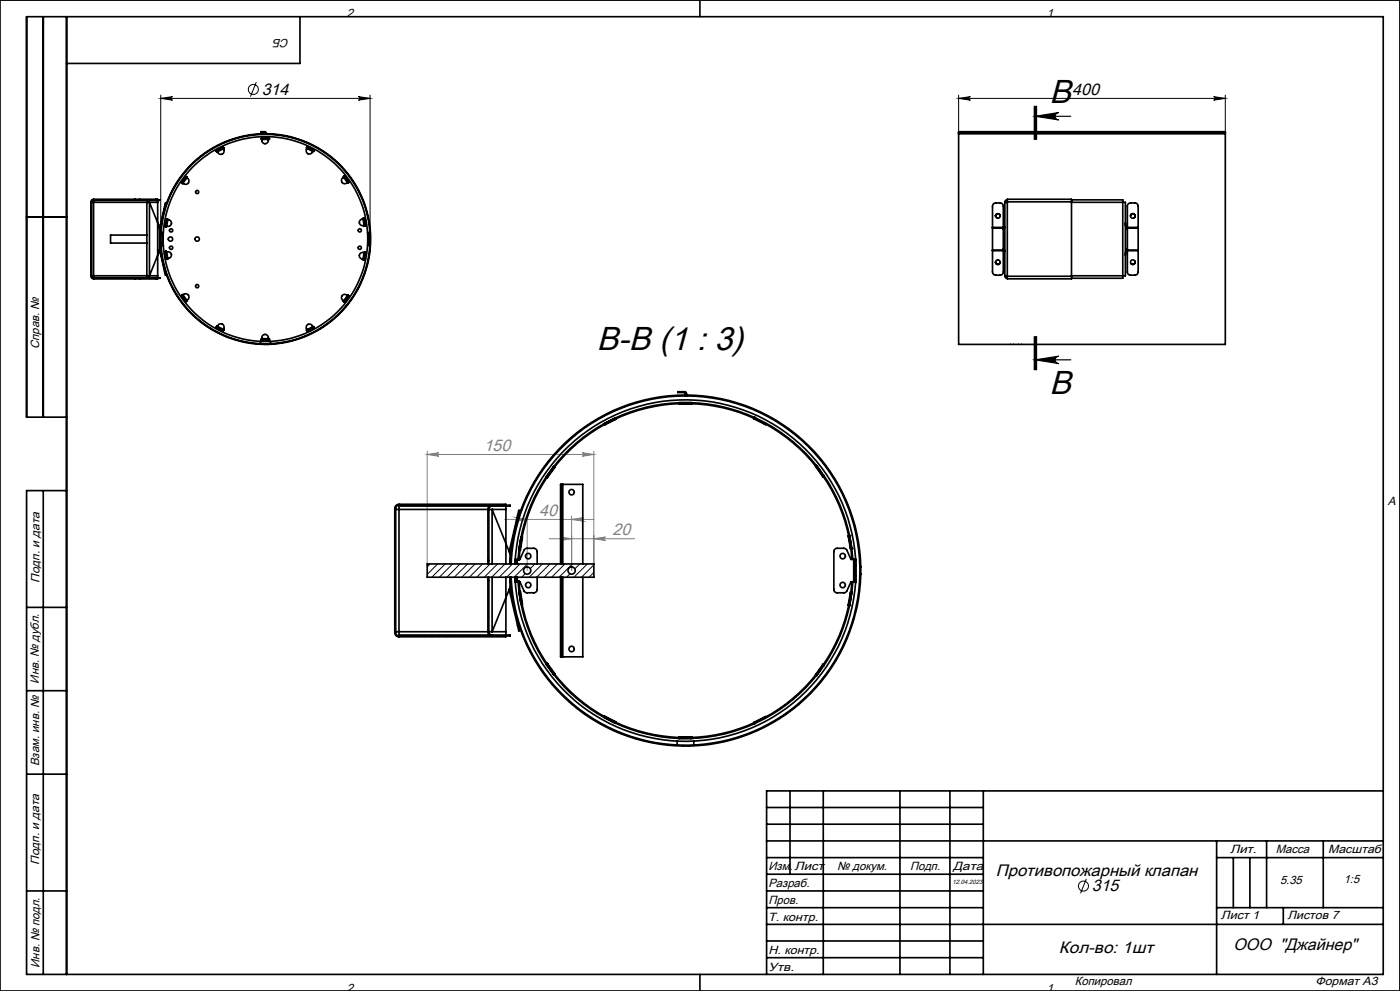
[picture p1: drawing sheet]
<svg xmlns="http://www.w3.org/2000/svg" width="420mm" height="297mm" viewBox="0 0 420 297" stroke-linecap="round" stroke-linejoin="round" font-family="sans-serif">
<g fill="none" stroke="#000" stroke-width=".3">
<path d="M48.2 29.5l3.6-.5a.53 .53 0 0 0-.6 .5 .53 .53 0 0 0 .6 .5zM48.2 28.5v43.1M48.2 29.5h62.8M76.9 24.7l-1.8 4.3M107.5 29l3.5 .5-3.5 .5a.53 .53 0 0 0 .6-.5 .53 .53 0 0 0-.6-.5zM111 28.5v43.1M287.6 29.5h80M287.6 28.5v11M287.6 29.5l3.5-.5a.53 .53 0 0 0-.5 .5 .53 .53 0 0 0 .5 .5zM364.1 29l3.5 .5-3.5 .5a.53 .53 0 0 0 .5-.5 .53 .53 0 0 0-.5-.5zM367.6 28.5v11M325.9 263.4l-1.7 4.3"/>
<circle cx="76" cy="26.8" r="1.51"/>
<circle cx="325" cy="265.6" r="1.51"/>
</g>
<g fill="none" stroke="#000" stroke-width=".35">
<path d="M310.3 31.8v10M310.6 34.9h10.6M310.6 34.9l7-1.2a1.11 1.11 0 0 0-1.1 1.1 1.11 1.11 0 0 0 1.1 1.1zM310.6 31.8v10M311 31.8v10M310.3 100.8v10M310.6 107.8h10.6M310.6 107.8l7-1.1a1.11 1.11 0 0 0-1.1 1.2 1.11 1.11 0 0 0 1.1 1.1zM310.6 100.8v10M311 100.8v10z"/>
<circle cx="79.6" cy="71.6" r="31.4"/>
</g>
<g fill="none" stroke="#808080" stroke-width=".3">
<path d="M128.2 135.2v33.8M128.2 136.2h50M128.2 136.2l3.5-.5a.53 .53 0 0 0-.5 .5 .53 .53 0 0 0 .5 .5zM174.7 135.7l3.5 .5-3.5 .5a.53 .53 0 0 0 .5-.5 .53 .53 0 0 0-.5-.5zM178.2 135.2v33.8M151.4 155.7h26.8M154.7 155.1l3.5 .6-3.5 .5a.55 .55 0 0 0 .5-.5 .55 .55 0 0 0-.5-.6zM158.2 154.7v16.3M171.5 154.7v16.3M171.5 155.7l3.5-.6a.55 .55 0 0 0-.5 .6 .55 .55 0 0 0 .5 .5zM164.7 161.5h25.7M168 160.9l3.5 .6-3.5 .5a.53 .53 0 0 0 .5-.5 .53 .53 0 0 0-.5-.6z"/>
<path d="M178.2 161.5l3.4-.6a.53 .53 0 0 0-.5 .6 .53 .53 0 0 0 .5 .5z"/>
</g>
<g fill="none" stroke="#000" stroke-width=".5">
<path d="M0 0h420v297h-420zM13 5v120M20 5v287M90 5v14h-70M210 0v5M8 65h12M20 125h-12v-120h407v287h-407v-145h12M13 147v145M8 182h12M8 207h12M8 232h12M237 237v25"/>
<path d="M247 237v55M270 237v55M285 237v55M295 237v55M415 237h-185v55M230 252h185M230 257h65M230 242h65M230 247h65M365 252v40M365 257h50M370 257v15"/>
<path d="M375 257v15M380 252v20M397 252v20M8 267h12M230 277h185M230 272h65M230 262h65M230 267h65M365 272h50M385 272v5M210 292v5M230 282h65"/>
<path d="M230 287h65"/>
</g>
<g fill="#000">
<path d="M48.2 29.5l3.6-.5a.53 .53 0 0 0-.6 .5 .53 .53 0 0 0 .6 .5zM107.5 29l3.5 .5-3.5 .5a.53 .53 0 0 0 .6-.5 .53 .53 0 0 0-.6-.5z"/>
<path d="M287.6 29.5l3.5-.5a.53 .53 0 0 0-.5 .5 .53 .53 0 0 0 .5 .5zM364.1 29l3.5 .5-3.5 .5a.53 .53 0 0 0 .5-.5 .53 .53 0 0 0-.5-.5z"/>
<path d="M310.6 34.9l7-1.2a1.11 1.11 0 0 0-1.1 1.1 1.11 1.11 0 0 0 1.1 1.1zM310.6 107.8l7-1.1a1.11 1.11 0 0 0-1.1 1.2 1.11 1.11 0 0 0 1.1 1.1z"/>
</g>
<g fill="#808080">
<path d="M128.2 136.2l3.5-.5a.53 .53 0 0 0-.5 .5 .53 .53 0 0 0 .5 .5zM174.7 135.7l3.5 .5-3.5 .5a.53 .53 0 0 0 .5-.5 .53 .53 0 0 0-.5-.5zM168 160.9l3.5 .6-3.5 .5a.53 .53 0 0 0 .5-.5 .53 .53 0 0 0-.5-.6zM178.2 161.5l3.4-.6a.53 .53 0 0 0-.5 .6 .53 .53 0 0 0 .5 .5z"/>
<path d="M154.7 155.1l3.5 .6-3.5 .5a.55 .55 0 0 0 .5-.5 .55 .55 0 0 0-.5-.6zM171.5 155.7l3.5-.6a.55 .55 0 0 0-.5 .6 .55 .55 0 0 0 .5 .5z"/>
</g>
<g fill="none" stroke="#000" stroke-width=".5">
<path d="M79.5 39.5l.3 .3M79.5 39.6l.2 .2M79.5 39.5v.1M79.5 39.5h-1.3v.1h1.3M79.7 39.9l.3 .3M79.7 39.9h.1M79.7 39.8h.1M79.7 39.8v.1M79.8 39.9l.2 .2M79.8 39.8v.1M287.6 39.6v.2M287.6 39.9v.2"/>
<path d="M287.6 39.9h80M287.6 39.8h80M287.6 39.6h80M287.6 39.6v-.1h80v.1M287.6 39.8v.1M367.6 39.6v.2M367.6 39.9v.2M367.6 39.8v.1M28.1 59.7l-.5 .2-.3 .6M28.1 59.7v.3M28.1 59.7h12.4M40.5 59.9h1.4"/>
<path d="M40.5 59.7h1.4M40.5 59.9h-12.5l-.5 .6M40.5 59.7v.2M41.9 59.7v.2M41.9 59.9h5.2M41.9 59.7h4.8M46.7 59.7h.6v.2M46.7 59.7v.2M47.1 59.9h1l-1 .1M47.1 59.9v.1M54.6 54.7h.1M54.6 54.7l.2 .1"/>
<path d="M54.6 54.7l-.1 .2M54.6 54.7l.3 .2M54.8 54.8h.1M54.8 54.8l-.2 .2M55.8 53.1l.3 .2M55.8 53.1h.1M55.8 53.1l-1.2 1.6M55.8 53.1l.2 .1M55.9 53.2h.1M55.9 52.9l.2 .2-.1 .2M55.9 52.9l-1.4 2 .2 .1 .2-.1M55.9 52.9l-.1 .2"/>
<path d="M56.1 53.3a1.02 1.02 0 0 1 .4 1.6 1.02 1.02 0 0 1-1.6 0M56.1 53.3l-1.2 1.6M56.1 53l-.1 .2M65.1 45.2h.1M65.1 45.2v.1M65.1 45.2l-.2 .1M65.1 45.2l.1 .3M65.1 45.3h.1M65.1 45.3l-.1 .1M66.9 44.3l.1 .3M66.9 44.3h.1M66.9 44.3l-1.8 .9"/>
<path d="M66.9 44.3v.1M66.9 44.4h.1M67 44.6a1.02 1.02 0 0 1-.3 1.6 1.02 1.02 0 0 1-1.5-.7M67 44.6l-1.8 .9M67 44.2l-2.1 1.1 .1 .2 .2-.1M67 44.2v.3M67 44.2l-.1 .1M67.1 44.3l-.2 .1M78.4 41.6h.1M78.5 41.5h.1M78.5 41.5v.1M78.5 41.5v.3"/>
<path d="M78.5 41.6h.1M80 40.1a31.6 31.6 0 0 1 27.2 47.1 31.6 31.6 0 0 1-54.4 1 31.6 31.6 0 0 1 25.3-48.1h1.5v.1a31.4 31.4 0 0 0-27.7 46.2 31.4 31.4 0 0 0 53.7 2.8 31.4 31.4 0 0 0-22.7-48.8l-2.9-.2M80 40.1v.1M80.5 41.8a1.02 1.02 0 0 1-1 1.3 1.02 1.02 0 0 1-1-1.3M80.5 41.4v.4M80.5 41.6h.1M80.5 41.4h.1M80.5 41.8h-2M80.5 41.4l-2 .1M80.5 41.6h.3M80.5 41.4v.2M80.5 41.4l.3 .1"/>
<path d="M80.8 41.4h-2.4l.1 .3M80.8 41.4v.3h-.3M92 44.2l.1 .1M92 44.1l-.1 .2 .2 .1M92 44.1l2.2 1.1-.3 .1M92 44.1l.1 .2M92.1 44.5a1.02 1.02 0 0 0 .3 1.6 1.02 1.02 0 0 0 1.4-.7M92.1 44.5l1.7 .9M92.1 44.3h.1M92.2 44.2l-.1 .3M93.9 45.2h.1M93.9 45.2l.2 .1"/>
<path d="M94 45.1l-.2 .3M94 45.1l-.1 .1M103 52.9l.3-.1 1.3 1.9-.2 .2-.1-.2M103.1 53.1a1.02 1.02 0 0 0-.5 1.6 1.02 1.02 0 0 0 1.6 0M103.1 52.9l.1 .2M103.1 53.1l1.1 1.6M103.2 53h.1M103.2 52.8l.1 .1M103.3 52.9l-.2 .2M103.3 52.9h.1M103.3 52.9l.8 1.1M103.3 52.9l-.1 .1"/>
<path d="M104.4 54.6l-.2 .1M104.4 54.6l.1 .2M104.4 54.6h.1M287.6 40.1v63.1h80v-63.1M287.6 40.1h80M302.2 59.9l-.6 .3-.2 .4M321.5 59.9h15.3v.7M27.3 60.5v22.3M27.3 60.5h.2M27.5 60.6h.6M27.5 60.5v22.3M28.1 60v.6"/>
<path d="M28.1 60.6v22.1M28.1 60h16.3M28.1 60.6h16M44.1 60.6h.7M44.1 70.4h-10.9v2.4h10.9M44.1 60.6v22.1M44.8 60l-.4 .2-.2 .4M44.8 60a.54 .54 0 0 0-.5 .1 .54 .54 0 0 0-.2 .5M44.8 60h2.3M44.8 60.6v22.1M44.8 60.6l2.5 6.2M44.8 60.6h2.5"/>
<path d="M47.3 60v.6M47.3 66.8l.6 1.5M47.3 66.8l.6 1.8M47.3 60.6v22.1M47.3 76.5l-2.5 6.2M47.9 75v.1M47.9 75l-.6 1.5M47.9 74.6l-.6 1.9M47.9 68.3h.2M47.9 75h.2M47.9 68.3v6.7M47.9 68.2v.1"/>
<path d="M47.9 68.2h.2M47.9 75.1l1.5 6.4M48.1 70.4h.1M48.1 72.8h.1M48.1 68.2v.1M48.1 75v.1M48.1 75.1h-.2M48.1 75.1l.4 2M48.1 68.3v6.7M48.3 70.4h.6M48.3 72.8h.6M48.5 66.2l-.4 2"/>
<path d="M49 69.6v4.1M49.4 61.8l.2-1v1M49.4 61.8h.2M49.4 61.8l-1.5 6.4M49.6 61.8l-.3 1.1M49.6 75.3h.3l.1 .2M49.6 75.3l.4 2.4M49.7 67.8h.3M49.7 75.5v.1M49.7 67.8h.1M49.7 67.8v.1M49.7 75.3v.2"/>
<path d="M49.7 75.6l.3 1.9M49.8 75.3v.2M49.8 67.8h.1M49.8 75.5h.1M49.8 67.8v.2M49.8 75.5h-.1M50 67.8l-.1 .2-.3-.1M50 65.8l.3 .1M50 65.8h.1M50 75.5a1.02 1.02 0 0 1 1.4 .8 1.02 1.02 0 0 1-1.1 1.1M50 75.5l-.3 .1M50 65.6h.3v.2"/>
<path d="M50 65.6l-.4 2.3M50 65.8h.2M50 75.5l.3 1.9M50 77.5l.1 .2M50 77.5h.1M50.1 65.6l-.1 .2M50.2 65.8h.1M50.2 77.5h.1M50.2 77.5h-.2M50.2 77.5v.2M50.2 65.6v.2M50.3 77.5v.2h-.3"/>
<path d="M50.3 65.9a1.02 1.02 0 0 1 1.1 1.1 1.02 1.02 0 0 1-1.4 .8M50.3 77.4l-.3 .1M50.3 65.9l-.3 1.9M108.9 65.6a1.02 1.02 0 0 0-1.1 1.2 1.02 1.02 0 0 0 1.4 .8M108.9 77.7h.3M108.9 65.6l.3 2M108.9 65.4l.1 .2M108.9 77.9h.3M109 77.7l-.1 .2M109 65.4v.2M109 65.6h.1M109 77.7h.1"/>
<path d="M109 77.7v.2M109 77.7h.2M109.2 65.4h-.3M109.2 65.4l.4 2.3M109.2 65.4v.1M109.2 65.6h-.3M109.2 65.5v.1M109.2 75.7a1.02 1.02 0 0 0-1.4 .8 1.02 1.02 0 0 0 1.1 1.2M109.2 75.7l.3 .1M109.2 77.7h.1M109.2 65.6l.3 1.9M109.2 65.5l-.2 .1"/>
<path d="M109.2 75.7l-.3 2M109.2 77.7v.2M109.3 67.6v.2l.3-.1M109.4 67.6h.1M109.4 75.7v.1M109.4 67.6v.2M109.4 75.7h.2M109.4 75.5v.2M109.5 67.5l-.3 .1M109.5 67.5l.1 .1M109.6 75.7h.1M109.5 75.8l-.3 1.9"/>
<path d="M109.6 67.6h-.2M109.6 67.6v.1M109.6 75.6v.1M109.6 75.6l-.3-.1v.2M109.6 75.6l-.4 2.3M110.3 69.6v4.1M297.7 68.2v.1M297.7 75v.1M297.7 68.2v-6.4a1.02 1.02 0 0 1 1.1-1h1.2a.96 .96 0 0 1 1 1v6.4M297.7 75.1v6.4a1.02 1.02 0 0 0 1.1 1h1.2a.96 .96 0 0 0 1-1v-6.4M297.7 68.3h3.3M297.7 75h3.3"/>
<path d="M297.7 68.3v6.7M297.7 68.2h3.3M297.7 75.1h3.3M298.7 78.6a.71 .71 0 0 0 .7 .6 .71 .71 0 0 0 .7-.6M298.7 64.7a.69 .69 0 0 1 .6-.6 .69 .69 0 0 1 .7 .6M298.7 64.8a.69 .69 0 0 1 .6-.7 .69 .69 0 0 1 .7 .7M298.7 64.7h.1M300 64.6l.1 .1M301 74.6l.4 .6M301 68.2v.1M301 75v.1M301 68.3v6.7"/>
<path d="M301.4 60.6h.8M301.4 68l-.4 .6M301.4 60.6v22.1M302.2 60.5v-.8h19.3v.8M302.2 60l-.4 .2-.2 .4M302.2 60.5h19.3M302.2 60.5v22.3M321.5 60.6h15.3M321.5 60.5v22.3M336.8 60.6h.8v22.1h-.8M336.8 60.6v22.1M337.6 66.8a2.01 2.01 0 0 0 .6 1.8"/>
<path d="M338.2 74.6a2.01 2.01 0 0 0-.6 1.9M338.2 75v.1M338.2 68.2v.1M338.2 68.2v-6.4a.96 .96 0 0 1 1-1h1.2a1.02 1.02 0 0 1 1.1 1v6.4M338.2 75.1v6.4a.96 .96 0 0 0 1 1h1.2a1.02 1.02 0 0 0 1.1-1v-6.4M338.2 68.3h3.3M338.2 75h3.3M338.2 68.3v6.7M338.2 68.2h3.3M338.2 75.1h3.3M339.3 64.3a.68 .68 0 0 1 .7-.2 .68 .68 0 0 1 .5 .7M339.8 64.1l-.4 .1-.3 .5"/>
<path d="M339.8 64.1l.6 .3v.8M340.4 78.2l.1 .6-.6 .4M340.5 78.5l-.5 .7-.7-.2M341.5 75v.1M341.5 68.2v.1M341.5 68.3v6.7M27.3 82.8l.3 .6 .5 .2M27.3 82.8h.2M27.5 82.8l.5 .6h12.5M27.5 82.7h.6M28.1 82.7v.6M28.1 83.3v.3"/>
<path d="M28.1 83.6h12.4M28.1 83.3h16.3M28.1 82.7h16M40.5 83.4h1.4M40.5 83.6h1.4M40.5 83.4v.2M41.9 83.4v.2M41.9 83.4h5.2M41.9 83.6h4.8M44.1 82.7h.7M44.1 82.7v.1a.49 .49 0 0 0 .7 .5M44.2 82.7l.2 .4 .4 .2"/>
<path d="M44.8 83.3h2.3M44.8 82.7h2.5M46.7 83.4v.2M47.1 83.3h1l-1 .1M47.1 83.3v.1M47.3 83.4v.2h-.6M47.3 82.7v.6M49.3 80.4l.3 1.1M49.6 81.5v1l-.2-1M49.6 81.5h-.2M54.5 88.4l.2-.1 .2 .1M54.5 88.4l1.4 2"/>
<path d="M54.5 88.4l.1 .2M54.6 88.6h.1M54.6 88.6l1.2 1.6M54.6 88.3l.2 .2M54.8 88.5h.1M54.8 88.5l-.2 .1M54.9 88.4a1.02 1.02 0 0 1 1.6 0 1.02 1.02 0 0 1-.4 1.6M54.9 88.4l-.3 .2M54.9 88.4l1.2 1.6M55.8 90.2h.1M55.8 90.2l.1 .1M55.9 90.1h.1"/>
<path d="M56 90.1l-.2 .1M56 90.1l.1 .2M56 90l.1 .2-.2 .2M56.1 90l-.3 .2M64.9 98l2.1 1.1M64.9 98l.2 .1M65 97.9l.1 .1M65.1 98.1h.1M65.1 98.1l1.8 .9M65.1 98h.1M65.1 98v.1M65.2 97.9l-.2-.1-.1 .2"/>
<path d="M65.2 97.8a1.02 1.02 0 0 1 1.5-.7 1.02 1.02 0 0 1 .3 1.6M65.2 97.8l-.1 .3M65.2 97.8l1.8 .9M66.9 99h.1M66.9 99l.1 .1M66.9 98.8v.1M66.9 98.9v.1M66.9 98.9l.2 .1M67 98.8v.3M67 98.7l-.1 .3M92.1 98.8l.1 .3M92.1 98.9l-.2 .1 .1 .2"/>
<path d="M92.1 99h.1M92.1 99.1l-.1 .1M92.1 99l-.1 .1M92.1 99l.1 .1M93.8 97.9a1.02 1.02 0 0 0-1.4-.7 1.02 1.02 0 0 0-.3 1.6M93.8 97.9l.2 .3M93.8 97.9l-1.7 .9M93.9 98l.3 .1-2.2 1.1M93.9 98.1h.1M93.9 98.1l.1 .1M94.1 98l-.2 .1M103.1 90.2l.2 .2"/>
<path d="M103.2 90.3h.1M103.2 90.3l-.1 .1M103.2 90.3l.1 .1M103.3 90.4h.1M103.3 90.4l-.1 .1M104.1 89.3l-.8 1.1M104.2 88.6a1.02 1.02 0 0 0-1.6 0 1.02 1.02 0 0 0 .5 1.6M104.2 88.6l.2 .1M104.2 88.6l-1.1 1.6M104.3 88.6l.1-.2 .2 .2-1.3 1.9-.1-.3M104.4 88.7h.1M104.5 88.5l-.1 .2"/>
<path d="M301.4 82.7h.8M301.4 82.7l.2 .4 .6 .3M301.6 82.7l.2 .4 .4 .2M302.2 82.8v.8h19.3v-.8M302.2 82.8h19.3M321.5 82.7h15.3M336.8 82.7v.7h-15.3M78.1 102.3v.7M78.4 101.7h.1M78.4 101.8h.1M78.5 101.8h.1M78.5 101.5a1.02 1.02 0 0 1 1-1.3 1.02 1.02 0 0 1 1 1.3"/>
<path d="M78.5 101.5v.3M78.5 101.7h.1M78.5 101.6l-.1 .2h2.4v-.2h-.3M78.5 101.5h2M78.5 101.7v.1M79.1 103.2h.1M80.1 103.2h.1M80.5 101.5v.3M80.5 101.7h.1M80.5 101.7v.1M80.5 101.7h.3M80.8 101.8h-.3"/>
<path d="M81.1 102.3v.7M166.1 139.8h.1M166.1 139.8l-2.3 3.2M166.3 140h.2l-2.5 3.2M181.1 127v.1M181.4 126.9a50.3 50.3 0 0 0-17.4 15.9M181.5 127.1h.1M181.5 127.1a49.3 49.3 0 0 0-15.3 13.1M181.5 127.1l.1 .2M184.4 125.4h-.1M184.4 125.7l.1 .1M184.4 125.7l-2.9 1.4"/>
<path d="M184.6 125.2l-3.5 1.8M184.6 125.2v.1M184.7 125.5l.1 .1-3.6 1.7M203.6 120.7h4M203.6 121h4M203.8 121h.1M203.8 121a49.9 49.9 0 0 0-19.4 4.7M203.8 120.7a50.4 50.4 0 0 0-19.4 4.7M203.8 121a49.7 49.7 0 0 1 22.7 4.5M203.8 121v.1M207.1 120.7a50.3 50.3 0 0 1 22.5 6M207.1 121v.1"/>
<path d="M226.2 125.3l-.1 .2 3.6 1.8 .1-.2M226.3 125.1h.1M226.3 125.1l.2 .1M226.5 125.5l-.1 .1M226.5 125.5l2.9 1.5M229.4 127a50.8 50.8 0 0 1 15.5 12.9M229.4 127l-.1 .1M229.6 126.7h.1M229.6 126.7a50.3 50.3 0 0 1 26.2 40.8h-.2l-.4-3.4M244.7 139.7l2.2 3.3 .2-.1M244.9 139.9l-.1 .1M244.9 139.9l2 2.7"/>
<path d="M244.9 139.6l1.6 2M118.7 152.7h1M119.7 151.4a.96 .96 0 0 0-1 1v37.2a.96 .96 0 0 0 1 1M119.7 151.7v1M119.7 151.4h33.3v.3h-5.4a1.02 1.02 0 0 0-1 1M119.7 151.4v.3M119.7 152.7v36.6M119.7 151.7h27.2M119.7 152.7h26.7M146.4 152.7v15.3M146.6 152.7h1M146.6 152.7v15.3"/>
<path d="M147.6 151.4a1.26 1.26 0 0 0-1.2 1.3M147.6 152.7l5.4 13.3M147.6 152.7h4.2M147.6 152.7v16.3M151.8 151.4v-.3h-32.1a1.33 1.33 0 0 0-1.3 1.3v37.2a1.26 1.26 0 0 0 1.3 1.2h32.1v-.2M151.8 151.7v1M151.8 152.7v16.3M155.3 154.6l.3-1.6h.3l-.4 1.7M155.3 154.6l.2 .1M155.3 154.6l-2.5 10.6M155.5 154.7l-.4 1.7M163.9 142.8a50.2 50.2 0 0 0-8.5 25l.3 .1 .3-3.4"/>
<path d="M164 142.8h-.1M164.2 142.9a49.9 49.9 0 0 0-7.7 18.4M164.2 142.9l.1 .1M166.1 140.3h.1M166.1 140.3h.2M166.1 140.3l-1.9 2.6M168.4 145.2h.4M168.4 145.2v23.8M168.4 145.2h-.2v23.8M168.8 145.2h6v23.8M168.8 145.2v23.8M246.9 142.6a49.6 49.6 0 0 1 7.8 18.3"/>
<path d="M246.9 142.6l-.2 .1M128.2 169h50v4h-50zM146.4 168v1M146.4 173v1M146.4 174h.2M146.4 168h.2M146.4 174v15.3M146.6 168v1M146.6 173v1M146.6 174v15.3M147.6 173v16.3M151.8 173v16.3"/>
<path d="M152.8 165.2v.1M152.8 176.6v.2M152.8 176.8l2.5 10.6M152.8 165.2h.3M152.8 176.5h.2M152.8 165.4h.2M153 176l-5.4 13.3M153 176.5l.1 .3M153 165.4v3.6M153 173v3.5M153.1 165.2l-.1 .2M153.1 173v1"/>
<path d="M153.1 176.8h-.3M153.1 176.8l.7 3.3M153.1 168h.3M153.1 168v1M153.1 168a52.5 52.5 0 0 1 52.5-49.6v.3a52.4 52.4 0 0 0-52.2 49.3M153.4 173v1M153.4 168v1M153.4 174h-.3M153.8 162l-.7 3.2M154.5 173v1.3h.2M154.6 174.3a51.2 51.2 0 0 0 51 47.9 51.2 51.2 0 0 0 51.1-47.9M154.6 167.7a51.2 51.2 0 0 1 51-47.9 51.2 51.2 0 0 1 51.1 47.9"/>
<path d="M154.7 174.3h.5M154.7 167.7h.5M154.7 167.7v1.3M154.7 173v1.3M154.7 167.7h-.2v1.3M155.2 167.7h.2M155.2 174.3h.2M155.2 167.7v1.3M155.2 173v1.3M155.7 167.7h.3l1.4-3.1 .7-.3h2a1.09 1.09 0 0 1 1 1v3.7M155.7 177.2l.6 3.9M156 177.1l.6 3.9"/>
<path d="M156 164.5h.1M156 177.5l-.3-3.4-.3 .1a50.3 50.3 0 0 0 8.6 25M156 177.5l.5 3.2M156.1 177.4l-.1 .1M156.3 160.9h.1M156.3 160.9l-.6 3.9M156.5 161.3h.1M156.5 161.3h.2M156.5 161.3l-.5 3.2M156.6 160.9l-.6 4M161.1 173v3.7a1.02 1.02 0 0 1-1 1l-2.5-.2-.4-.4-1.2-2.8h-.3M168.2 173v23.8h.2"/>
<path d="M168.4 173v23.8M168.8 173v23.8M174.8 173v23.8h-6M254.5 160.9h.2M254.6 160.6l.7 3.9M254.7 160.9l.5 3.2M254.9 160.5h.1M254.9 160.5l.7 4M255.1 177.8h.1M255.2 164.1l-.1 .1M255.2 177.8h.1M255.2 177.8l.4-3.3h.2l-.8 6.6"/>
<path d="M255.2 177.8l-.5 3.3M255.3 177.5l-.7 3.9M255.6 164.5h.1M255.6 177.5l-.7 4M255.6 177.5h.1M256.1 167.7h.4M256.1 174.3h.4M256.1 167.7h-.8l-1.5-3.1-.6-.3h-2.1a1.02 1.02 0 0 0-.9 1v11.4a.96 .96 0 0 0 .9 1l2.6-.2 1.6-3.2h.8M256.1 167.7v6.6M256.5 169.5v3M256.5 167.7h.3v1.8M256.5 169.5h.3"/>
<path d="M256.5 167.7v1.8M256.5 172.5v1.8M256.5 172.5h.3M256.8 169.5v3M256.8 172.5v1.8h-.3M258 172.1h.2M258 169.9v2.2M258 172.1a52.3 52.3 0 0 1-51.4 51.2 52.3 52.3 0 0 1-53.2-49.3M258.2 169.9h-.2M258.2 169.9v2.2M258.2 172.1a52.6 52.6 0 0 1-51.6 51.5 52.6 52.6 0 0 1-53.5-49.6M258.2 169.9a52.9 52.9 0 0 0-52.2-51.7l-.2-.6-.3-.2h-2.2v.2l2.2 .1 .4 .9a52.5 52.5 0 0 1 52.1 51.3"/>
<path d="M118.7 189.3h1M119.7 189.3v1M119.7 190.3v.3M119.7 190.3h27.2M119.7 189.3h26.7M146.4 189.3a1.33 1.33 0 0 0 1.2 1.3M146.6 189.3a.96 .96 0 0 0 1 1h5.4v.3h-33.3M146.6 189.3h1M147.6 189.3h4.2M151.8 189.3v1M155.1 185.6l.4 1.8M155.5 187.4l.4 1.6-.3 .1-.3-1.7"/>
<path d="M155.5 187.4h-.2M156.3 181.1h.1M156.5 180.7a50.1 50.1 0 0 0 7.7 18.4M156.5 180.7h.2M163.8 199l2.3 3.2M164 198.8l2.5 3.1-.2 .1M164.2 199.1h.1M164.2 199.1l1.9 2.7M164.3 199l-.1 .1M168.4 196.8h.4M246.7 199.3l.2 .1M246.9 199.4l-2 2.6"/>
<path d="M246.9 199.4h.1M247.1 199.1l-.2-.1-2.2 3.3M254.5 181l.2 .1M254.7 181.1a48.9 48.9 0 0 1-7.8 18.3M254.9 181.5h.1M255 181.1h.1M255 181.1a50.3 50.3 0 0 1-47.9 40.2M165.9 201.9a49.9 49.9 0 0 0 18.4 14.7M166.1 202.2h.1M166.2 201.8h.1M166.2 201.8a49.9 49.9 0 0 0 15.3 13M166.3 201.6l-.2 .2"/>
<path d="M181.1 214.9h.1M181.1 214.9l3.5 1.9M181.2 214.7l.1-.1 3.4 1.9M181.5 214.9h.1M181.5 214.9l2.9 1.5M181.6 214.7l-.1 .2M184.3 216.6h.1M184.4 216.6a50.3 50.3 0 0 0 19.4 4.7M184.4 216.4a49.9 49.9 0 0 0 19.4 4.6M184.5 216.2l-.1 .2M184.6 216.7v.1M226.3 216.9h.1"/>
<path d="M226.4 216.4l.1 .1M226.5 216.5a50.9 50.9 0 0 1-19.4 4.5M226.5 216.8l-.2 .1M229.3 214.9l.1 .1M229.4 215l-2.9 1.5M229.8 214.9l-.1-.2-3.6 1.8 .1 .2M244.8 202h.1M244.9 202a50.6 50.6 0 0 1-15.5 13M246.5 200.4l-1.6 2.1M203.1 222.1v1.2M203.6 221.3h4M203.6 221h4"/>
<path d="M203.6 221.3h.1M203.8 221h.1M203.8 221.3h.1M203.8 220.9v.1M203.8 221h3.3M204.8 223.6h.1M206.4 223.6h.1M207.1 220.9v.1M207.6 221.3h.1M208.1 222.1v1.2"/>
<circle cx="59.1" cy="57.6" r=".48"/>
<circle cx="51.1" cy="71.6" r=".66"/>
<circle cx="51.3" cy="69" r=".49"/>
<circle cx="51.3" cy="74.3" r=".5"/>
<circle cx="59.1" cy="71.6" r=".66"/>
<circle cx="79.6" cy="71.6" r="30.7"/>
<circle cx="107.9" cy="69.1" r=".48"/>
<circle cx="107.9" cy="74.3" r=".49"/>
<circle cx="299.4" cy="78.6" r=".69"/>
<circle cx="299.4" cy="64.7" r=".69"/>
<circle cx="339.8" cy="78.6" r=".69"/>
<circle cx="339.8" cy="64.7" r=".7"/>
<circle cx="59.2" cy="85.8" r=".49"/>
<circle cx="171.5" cy="147.5" r=".81"/>
<circle cx="158.2" cy="171" r="1.07"/>
<circle cx="158.5" cy="175.3" r=".81"/>
<circle cx="158.5" cy="166.7" r=".81"/>
<circle cx="171.5" cy="171" r="1.08"/>
<circle cx="252.8" cy="166.7" r=".81"/>
<circle cx="252.8" cy="175.4" r=".81"/>
<circle cx="171.5" cy="194.5" r=".81"/>
</g>
<g fill="none" stroke="#000" stroke-width=".3">
<path d="M194.1 119.7l-.4 .3M196.9 119.1l-.3 .3M199.5 118.7l-.3 .4M202 118.5l-.3 .3M204.3 118.4l-.2 .3M205.4 117.4l-.3 .2M206.6 118.4l-.3 .3M208.7 118.5l-.2 .2M210.8 118.7l-.2 .2M212.8 118.9l-.2 .2M214.8 119.2l-.2 .2M216.7 119.6l-.3 .2"/>
<path d="M218.5 120l-.2 .2M165.8 136.7l-.6 .6M171.9 130.6l-5.1 5.1M178.3 128.7l-1 1M179.4 125.4l-.8 .8M183.4 125.9l-.6 .6M184 123.1l-.6 .5M187.5 124.1l-.5 .4M187.7 121.5l-.4 .5M190.9 122.9l-.4 .4M191.1 120.5l-.4 .4M194 122l-.4 .4"/>
<path d="M196.8 121.5l-.3 .3M199.5 121l-.4 .4M202 120.8l-.4 .3M204.3 120.7l-.3 .3M206.6 120.7l-.3 .3M208.7 120.8l-.2 .2M210.8 120.9l-.2 .3M212.8 121.2l-.2 .2M214.7 121.5l-.2 .2M216.6 121.9l-.2 .2M218.4 122.3l-.2 .2M220.2 122.8l-.2 .2"/>
<path d="M220.2 120.5l-.2 .2M221.9 123.4l-.2 .2M222 121l-.2 .2M223.5 123.9l-.2 .2M223.6 121.6l-.2 .2M225.1 124.6l-.2 .2M225.2 122.2l-.2 .2M226.7 125.3l-.2 .2M226.8 122.9l-.2 .1M228.2 126l-.2 .2M228.4 123.6l-.2 .2M229.7 126.8l-.2 .2"/>
<path d="M229.9 124.3l-.2 .2M231.1 127.6l-.2 .2M231.3 125.1l-.2 .2M232.5 128.4l-.2 .2M232.8 125.9l-.2 .2M233.9 129.3l-.3 .2M234.1 126.8l-.2 .2M235.2 130.2l-.2 .2M235.5 127.7l-.2 .2M236.5 131.2l-.2 .2M236.8 128.6l-.2 .2M237.7 132.2l-.2 .2"/>
<path d="M238.1 129.6l-.2 .2M238.9 133.2l-.2 .2M239.3 130.6l-.2 .2M240.1 134.3l-.2 .2M240.5 131.6l-.2 .2M241.2 135.4l-.1 .2M241.7 132.7l-.2 .2M242.3 136.6l-.2 .1M242.8 133.8l-.2 .2M243.4 137.7l-.2 .2M243.9 134.9l-.2 .2M244.4 138.9l-.1 .2"/>
<path d="M245 136.1l-.2 .2M246.1 137.3l-.2 .2M247.1 138.6l-.2 .1M248 139.8l-.2 .2M118.7 152.4l-.3 .3M118.7 154.7l-.3 .2M118.7 156.9l-.3 .3M118.7 159.1l-.3 .3M120 151.1l-.3 .3M122.2 151.1l-.2 .3M124.5 151.1l-.3 .3M126.7 151.1l-.2 .3"/>
<path d="M129 151.1l-.3 .3M131.2 151.1l-.2 .3M133.5 151.1l-.3 .3M135.7 151.1l-.3 .3M137.9 151.1l-.2 .3M140.2 151.1l-.3 .3M142.5 151.1l-.3 .3M144.7 151.1l-.3 .3M146.6 158.1l-.2 .3M146.6 153.7l-.2 .2M146.6 155.9l-.2 .3M146.9 151.1l-.3 .3"/>
<path d="M149.2 151.1l-.6 .6M151.4 151.1l-.5 .6M154.7 159.1l-.4 .4M156.6 152.7l-.4 .4M157 159l-.3 .3M158.3 148.8l-.6 .5M159.2 152.4l-.5 .4M160.8 144l-.7 .7M161 148.2l-.6 .6M164.4 142.7l-1 1M168.4 149.9l-.2 .2M168.4 156.6l-.2 .2"/>
<path d="M168.4 145.3l-.2 .3M168.4 147.6l-.2 .3M168.4 158.8l-.2 .3M245.4 140.2l-.1 .2M246.4 141.5l-.2 .2M247.3 142.8l-.2 .2M248.2 144.1l-.2 .3M249 141.1l-.3 .3M249.1 145.6l-.3 .1M249.8 142.5l-.1 .2M249.9 147l-.2 .2M250.6 148.4l-.2 .3"/>
<path d="M250.7 143.9l-.2 .2M251.4 150l-.2 .2M251.5 145.3l-.1 .2M252.1 151.5l-.3 .2M252.3 146.8l-.2 .2M252.7 153.1l-.2 .2M253.1 148.3l-.2 .1M253.3 154.8l-.2 .2M253.8 149.8l-.2 .2M253.8 156.5l-.2 .2M254.3 158.2l-.2 .3M254.5 151.4l-.3 .2"/>
<path d="M255.1 153l-.3 .2M255.6 154.7l-.2 .2M256.2 156.4l-.3 .2M256.6 158.1l-.2 .3M257.1 160l-.2 .2M118.7 161.4l-.3 .3M118.7 163.7l-.3 .2M118.7 165.9l-.3 .3M118.7 168.1l-.3 .3M118.7 170.4l-.3 .2M118.7 172.6l-.3 .3M118.7 174.9l-.3 .2"/>
<path d="M118.7 177.1l-.3 .3M118.7 179.3l-.3 .3M129 169l-.8 .9M131.3 169l-3.1 3.2M133.6 169l-4.1 4M135.8 169l-4 4M138 169l-3.9 4M140.3 169l-4 4M142.5 169l-4 4M144.8 169l-4 4M146.5 174l-.1 .1M146.6 164.9l-.2 .3"/>
<path d="M146.6 176.1l-.2 .3M146.6 178.4l-.2 .2M146.6 160.4l-.2 .3M146.6 162.7l-.2 .2M146.6 167.1l-.2 .3M147 169l-4 4M149.3 169l-4 4M151.5 169l-4 4M153.5 167.1l-.3 .3M153.5 176l-.2 .2M153.7 164.6l-.3 .3M153.7 169l-3.9 4"/>
<path d="M153.8 178l-.3 .2M154.1 179.9l-.3 .2M154.1 161.9l-.3 .3M154.7 168l-.2 .3M155.8 167l-.3 .3M155.8 175.9l-.2 .2M156 169l-4 4M156 164.5l-.3 .3M156.1 177.9l-.3 .2M156.4 179.8l-.3 .3M156.4 161.8l-.3 .4M157.6 171.9l-1.1 1.1"/>
<path d="M158.3 169l-4.1 4M160.5 169l-1.4 1.4M162.7 169l-4 4M165 169l-4 4M167.2 169l-4 4M168.4 167.8l-.2 .3M168.4 179l-.2 .3M168.4 174.6l-.2 .2M168.4 176.8l-.2 .3M168.4 163.3l-.2 .3M168.4 165.6l-.2 .2M169.5 169l-4 4"/>
<path d="M171 172l-1 1M171.7 169l-4 4M174 169l-1.6 1.5M176.2 169l-4 4M178.2 169.3l-3.8 3.7M178.2 171.6l-1.5 1.4M254.8 160.1l-.3 .2M255.1 161.9l-.2 .3M255.2 179.8l-.4 .4M255.4 163.8l-.2 .3M255.6 177.2l-.3 .3M255.7 165.9l-.3 .2"/>
<path d="M255.8 174.7l-.3 .3M256.8 169.2l-.2 .3M256.8 173.7l-.3 .3M257.4 161.9l-.2 .2M257.5 179.7l-.3 .4M257.7 163.8l-.2 .2M257.9 177.1l-.3 .3M258 165.8l-.3 .2M258.1 174.7l-.3 .2M258.2 167.9l-.3 .2M258.2 172.3l-.2 .3M118.7 186.1l-.3 .3"/>
<path d="M118.7 181.6l-.3 .3M118.7 183.8l-.3 .3M118.7 188.3l-.3 .3M119 190.3l-.2 .2M120.9 190.6l-.3 .2M123.2 190.6l-.3 .2M125.4 190.6l-.2 .2M127.7 190.6l-.3 .2M129.9 190.6l-.3 .2M132.2 190.6l-.3 .2M134.4 190.6l-.3 .2M136.6 190.6l-.2 .2"/>
<path d="M138.9 190.6l-.3 .2M141.1 190.6l-.2 .2M143.4 190.6l-.3 .2M145.6 190.6l-.3 .2M146.6 182.8l-.2 .3M146.6 180.6l-.2 .3M146.6 185.1l-.2 .2M146.6 187.4l-.2 .2M146.6 189.5l-.2 .3M148.1 190.3l-.5 .5M150.4 190.3l-.5 .5M152.6 190.3l-.2 .3"/>
<path d="M154.4 181.8l-.2 .2M154.8 183.6l-.2 .2M155.3 185.4l-.2 .2M155.9 187.1l-.3 .2M156.4 188.8l-.2 .2M156.7 181.7l-.2 .3M157 190.4l-.2 .2M157.2 183.5l-.2 .3M157.7 185.3l-.3 .2M157.7 192l-.2 .2M158.2 187l-.2 .2M158.4 193.5l-.2 .2"/>
<path d="M158.8 188.7l-.2 .2M159.1 195l-.1 .2M159.4 190.3l-.2 .2M159.9 196.5l-.2 .2M160.1 191.8l-.2 .2M160.8 197.9l-.3 .2M160.8 193.4l-.1 .1M161.6 199.3l-.2 .2M161.6 194.8l-.2 .2M162.4 196.2l-.2 .3M163.3 197.7l-.2 .2M164.1 199l-.1 .2"/>
<path d="M168.4 185.8l-.2 .2M168.4 192.5l-.2 .3M168.4 181.3l-.2 .2M168.4 183.5l-.2 .3M168.4 188l-.2 .3M168.4 190.2l-.2 .3M168.4 194.7l-.2 .3M247.9 198.3l-1 1M250.8 193.1l-.6 .6M251.2 197.3l-.8 .7M252.6 189.2l-.5 .4M253.6 192.6l-.6 .6"/>
<path d="M253.8 185.7l-.4 .4M254.6 182.7l-.4 .3M255.1 188.9l-.4 .4M256.2 185.6l-.4 .3M257 182.6l-.4 .3M162.5 200.7l-.2 .1M163.4 202l-.1 .1M164.4 203.2l-.2 .2M165.1 200.3l-.2 .2M165.4 204.5l-.2 .2M166.1 201.6l-.3 .2M166.4 205.7l-.1 .2"/>
<path d="M167 202.9l-.2 .2M167.5 206.9l-.2 .1M168.1 204.1l-.2 .2M168.6 208l-.1 .2M169.1 205.2l-.2 .3M169.8 209.1l-.2 .2M170.3 206.4l-.3 .2M171 210.2l-.3 .2M171.4 207.5l-.2 .2M172.2 211.2l-.2 .2M172.5 208.6l-.1 .2M173.4 212.2l-.2 .2"/>
<path d="M173.8 209.6l-.2 .2M174.7 213.2l-.2 .2M175 210.6l-.2 .2M176 214.1l-.2 .2M176.3 211.6l-.2 .2M177.3 215l-.2 .2M177.6 212.5l-.2 .2M178.7 215.9l-.2 .2M179 213.4l-.2 .2M180.1 216.7l-.1 .2M180.4 214.2l-.2 .2M181.6 217.5l-.2 .2"/>
<path d="M181.8 215l-.2 .2M183.1 218.2l-.2 .2M183.3 215.8l-.2 .2M184.6 218.9l-.2 .2M184.8 216.5l-.2 .2M186.2 219.6l-.2 .2M186.4 217.2l-.2 .2M188 217.8l-.2 .2M189.6 218.4l-.2 .2M191.3 219l-.2 .2M193.1 219.5l-.2 .2M194.9 219.9l-.2 .2"/>
<path d="M217.7 219.6l-.4 .4M220.8 218.7l-.4 .4M224.3 217.4l-.5 .5M227.9 218.4l-.6 .5M228.5 215.5l-.6 .6M232.7 215.8l-.8 .8M233.9 212.3l-.9 1M246 204.7l-6.7 6.7M187.9 220.2l-.3 .2M189.5 220.8l-.2 .2M191.2 221.3l-.2 .2M193 221.8l-.2 .2"/>
<path d="M194.8 222.2l-.2 .2M196.7 222.6l-.2 .2M196.8 220.3l-.3 .2M198.7 222.9l-.3 .2M198.7 220.6l-.2 .2M200.7 223.1l-.3 .2M200.7 220.8l-.2 .3M202.8 223.3l-.3 .2M202.8 221l-.3 .2M204.9 223.3l-.2 .3M205 221l-.3 .3M207.2 221l-.2 .3"/>
<path d="M207.2 223.3l-.3 .3M209.6 223.2l-.3 .3M209.6 220.9l-.3 .3M212.1 222.9l-.3 .3M212.1 220.7l-.3 .2M214.7 222.5l-.3 .4M214.8 220.2l-.3 .4M217.5 222l-.3 .3M220.6 221.2l-.4 .3M224 220l-.5 .4"/>
</g>
<g font-size="10">
<text x="314.9" y="31">B</text>
<text x="179.1" y="104.9">B-B (1 : 3)</text>
<text x="314.9" y="118.2">B</text>
</g>
<g font-size="5">
<text x="78.5" y="28.4">314</text>
<text x="321.7" y="28.4">400</text>
<text x="298.8" y="262.6">Противопожарный клапан</text>
<text x="327.5" y="267.1">315</text>
<text x="317.7" y="285.7">Кол-во: 1шт</text>
<text x="370.1" y="284.6">ООО &quot;Джайнер&quot;</text>
</g>
<g font-size="5" fill="#808080">
<text x="145.1" y="135.1">150</text>
<text x="161.8" y="154.6">40</text>
<text x="183.7" y="160.4">20</text>
</g>
<g font-size="3.6">
<text x="104" y="5.2">2</text>
<text x="314" y="5.2">1</text>
<text x="86.8" y="11.7" transform="rotate(-180 86.8 11.7)">СБ</text>
<text x="11.7" y="104.5" transform="rotate(-90 11.7 104.5)">Справ. №</text>
<text x="416.4" y="151.2">A</text>
<text x="11.9" y="174.7" transform="rotate(-90 11.9 174.7)">Подп. и дата</text>
<text x="11.7" y="204.9" transform="rotate(-90 11.7 204.9)">Инв. № дубл.</text>
<text x="11.7" y="229.6" transform="rotate(-90 11.7 229.6)">Взам. инв. №</text>
<text x="369" y="255.7">Лит.</text>
<text x="382.8" y="255.7">Масса</text>
<text x="398.4" y="255.8">Масштаб</text>
<text x="11.7" y="259.2" transform="rotate(-90 11.7 259.2)">Подп. и дата</text>
<text x="230.5" y="260.6">Изм.</text>
<text x="238.4" y="260.6">Лист</text>
<text x="251.1" y="260.6">№ докум.</text>
<text x="273" y="260.6">Подп.</text>
<text x="286" y="260.6">Дата</text>
<text x="230.5" y="265.9">Разраб.</text>
<text x="384" y="264.9">5.35</text>
<text x="403.1" y="264.6">1:5</text>
<text x="230.5" y="275.9">Т. контр.</text>
<text x="230.6" y="270.9">Пров.</text>
<text x="366.2" y="275.5">Лист 1</text>
<text x="386.3" y="275.4">Листов 7</text>
<text x="230.6" y="285.9">Н. контр.</text>
<text x="11.9" y="290" transform="rotate(-90 11.9 290)">Инв. № подл.</text>
<text x="230.5" y="290.9">Утв.</text>
<text x="104" y="297.2">2</text>
<text x="314" y="297.2">1</text>
<text x="322.5" y="295.3">Копировал</text>
<text x="394.6" y="295.2">Формат А3</text>
</g>
<text font-size="1.8" x="285.8" y="265">12.04.2023</text>
</svg>
